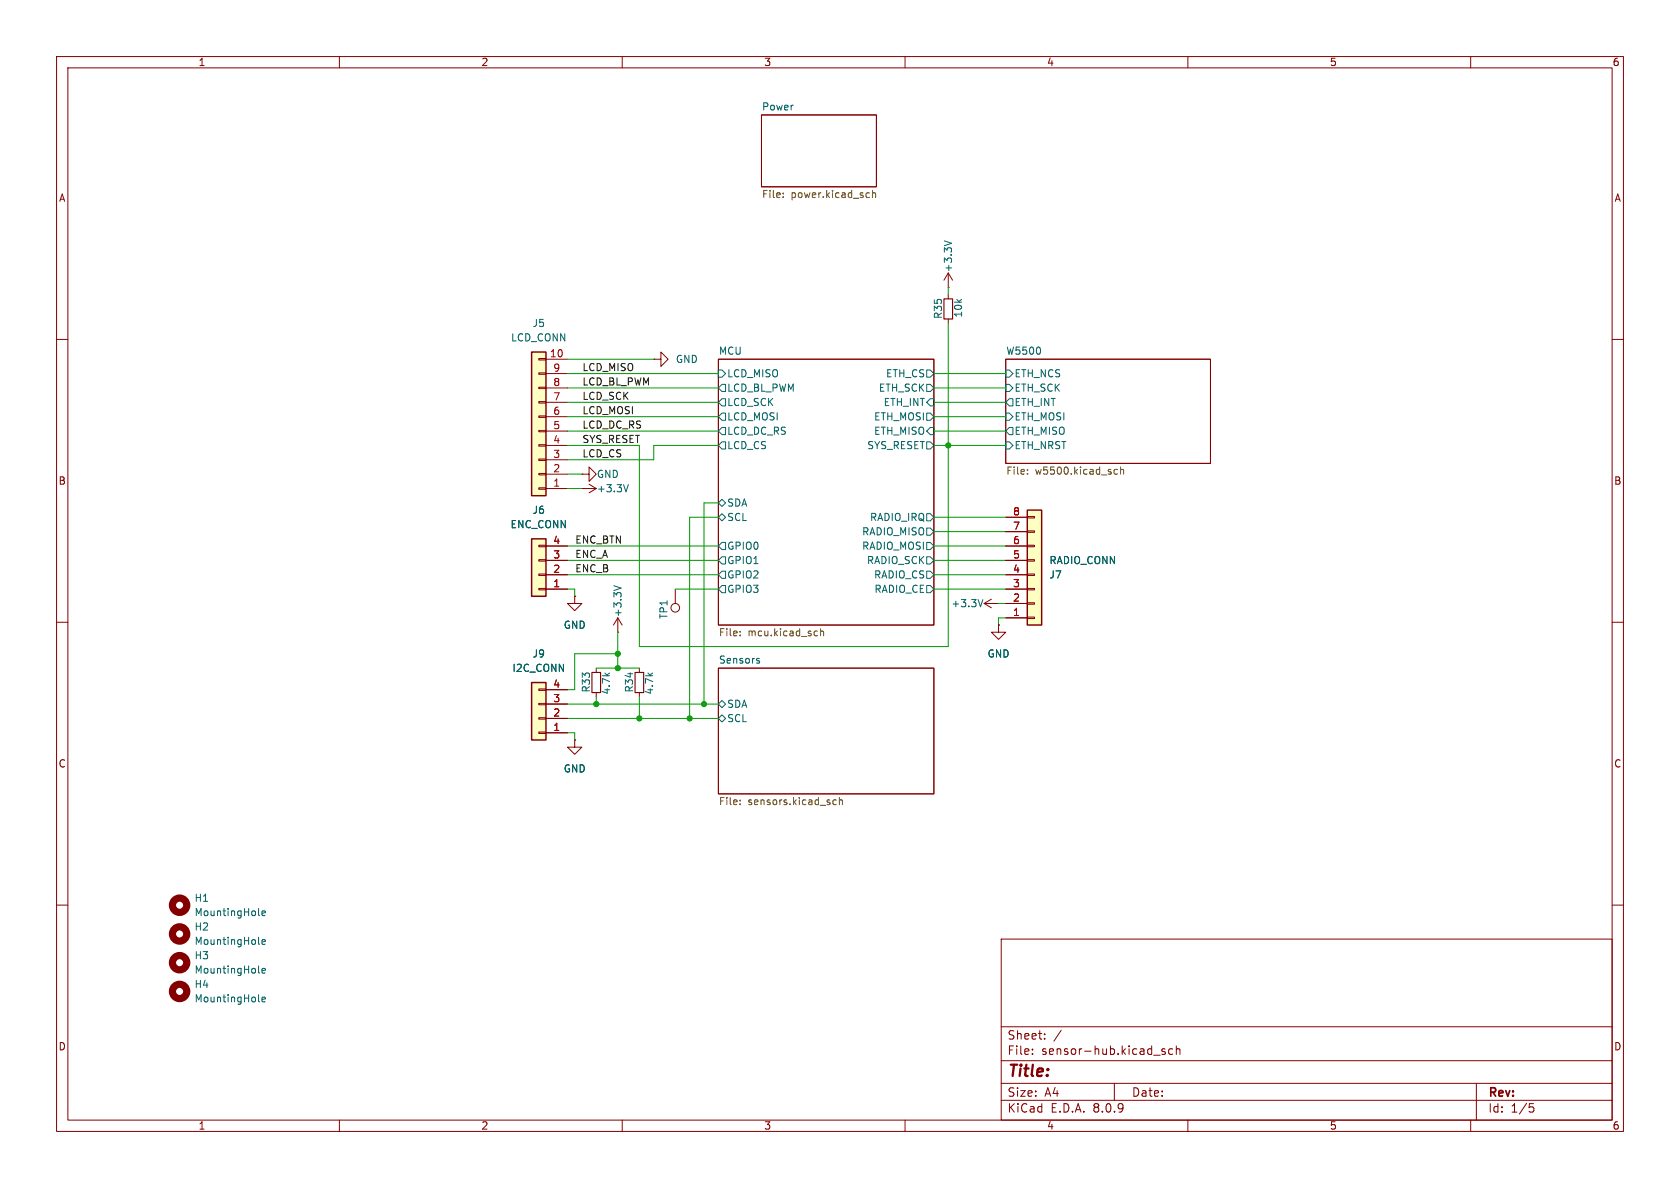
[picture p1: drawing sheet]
<svg xmlns="http://www.w3.org/2000/svg" width="297mm" height="210mm" viewBox="0 0 297 210" stroke-linecap="round" stroke-linejoin="round" font-family="sans-serif">
<g fill="none" stroke="#840000" stroke-width=".18">
<path d="M10 10h277v190h-277zM12 12h273v186h-273zM60 10v2M110 10v2M160 10v2M210 10v2M260 10v2M134.6 20.3h20.3v12.7h-20.3zM10 60h2M127 63.5h38.1v47h-38.1zM177.8 63.5h36.2v18.4h-36.2zM285 60h2"/>
<path d="M10 110h2M127 118.1h38.1v22.2h-38.1zM176.5 110.5v1.3h1.3l-1.3 1.2-1.2-1.2h1.2M176.5 110.5h.1M285 110h2M10 160h2M177 166h108v32h-108zM285 160h2M60 198v2M110 198v2M160 198v2M177 194.5h108"/>
<path d="M177 191.5h108M177 187.5h108M177 181.5h108M182.5 186.3v.1M182.5 185.5v.1M184.7 183.6v.1M184.7 182.8v.1M187.6 182.1l-1.3 2M197 191.5v3M204 186.5h1.1M206 185.5l-.4-.1-.2 .2 .1 .2 .5 .2v.3h-.6M207.3 185.5l-.4-.1-.3 .3v.4l.1 .2h.6"/>
<path d="M208 185.5l.2-.1 .3 .1 .1 .9M208 184.9v1.5M210 198v2M260 198v2M261 191.5v6.5M270.4 195.1h.7M270.5 195.7h.4l.3 .3-.2 .5-.5 .1"/>
</g>
<g fill="none" stroke="#006464" stroke-width=".18">
<path d="M127 65.4h.6l.7 .6-.7 .7h-.6zM127.6 73h.7v1.3h-.7l-.6-.6zM127.6 78.1h.7v1.3h-.7l-.6-.7zM127.6 75.6h.7v1.2h-.7l-.6-.6zM127.6 70.5h.7v1.3h-.7l-.6-.7zM127.6 67.9h.7v1.3h-.7l-.6-.6zM163.8 73h.7l.6 .7-.6 .6h-.7zM163.8 78.1h.7l.6 .6-.6 .7h-.7zM163.8 67.9h.7l.6 .7-.6 .6h-.7zM163.8 65.4h.7l.6 .6-.6 .7h-.7zM164.5 70.5h.6v1.3h-.6l-.7-.7zM164.5 75.6h.6v1.2h-.6l-.7-.6z"/>
<path d="M177.8 65.4h.6l.7 .6-.7 .7h-.6zM177.8 67.9h.6l.7 .7-.7 .6h-.6zM177.8 71.1l.6-.6h.7v1.3h-.7zM177.8 73h.6l.7 .7-.7 .6h-.6zM177.8 76.2l.6-.6h.7v1.2h-.7zM177.8 78.1h.6l.7 .6-.7 .7h-.6zM127 88.9l.6-.6 .7 .6-.7 .6zM127.6 95.9h.7v1.3h-.7l-.6-.7zM127.6 98.4h.7v1.3h-.7l-.6-.6zM127.6 90.8l.7 .6-.7 .7-.6-.7zM163.8 90.8h.7l.6 .6-.6 .7h-.7zM163.8 98.4h.7l.6 .7-.6 .6h-.7z"/>
<path d="M163.8 93.3h.7l.6 .7-.6 .6h-.7zM163.8 95.9h.7l.6 .6-.6 .7h-.7zM127.6 103.5h.7v1.3h-.7l-.6-.7zM127.6 101h.7v1.2h-.7l-.6-.6zM133.9 116.8l.3 .1 .1 .2-.2 .1h-.2M133.9 116.4h.3M163.8 101h.7l.6 .6-.6 .6h-.7zM163.8 103.5h.7l.6 .6-.6 .7h-.7zM127 124.5l.6-.7 .7 .7-.7 .6zM127 127l.6-.6 .7 .6-.7 .6z"/>
</g>
<g fill="none" stroke="#725600" stroke-width=".18">
<path d="M138.5 34.8v.1M138.5 34.1v.2M153.3 34.1h.4M153.7 34.9h-.4M154.3 34.2l.1-.1h.3l.1 .8M154.3 33.7v1.2M181.6 83.7v.1M181.6 83v.2M197.1 83.8h.5M197.1 83h.5M198.1 83.1l.2-.1h.3v.8M198.1 82.6v1.2"/>
<path d="M130.8 112.3v.1M130.8 111.6v.1M144.4 111.6h.1M144.5 112.3l-.1 .1M145.1 111.1v1.3M145.1 111.7l.1-.1h.3l.1 .8M130.8 141.5v.1M130.8 142.1v.1M147.2 142l.3 .2h.3M147.8 141.5l-.3-.1-.3 .2M148.4 141.5l.2-.1 .3 .1v.7M148.4 141v1.2"/>
</g>
<path d="M181.6 90.2h2.5v20.3h-2.5z" fill="#ffffc2"/>
<g fill="none" stroke="#840000" stroke-width=".18">
<path d="M102.9 83.8h1.2v-1.2l1.3 1.2-1.3 1.3v-1.3M102.9 83.8h.1M177.8 99.1h3.8M177.8 96.5h3.8M177.8 94h3.8M177.8 91.4h3.8M181.6 91.3h1.3v.3h-1.3zM181.6 93.9h1.3v.2h-1.3zM181.6 96.4h1.3v.2h-1.3zM181.6 98.9h1.3v.3h-1.3zM101.6 105.4v1.3h1.3l-1.3 1.3-1.3-1.3h1.3M101.6 105.4h.1"/>
<path d="M119.4 104.1v2.6M177.8 109.2h3.8M177.8 106.7h3.8M177.8 104.1h3.8M177.8 101.6h3.8M181.6 101.5h1.3v.2h-1.3zM181.6 104h1.3v.3h-1.3zM181.6 106.6h1.3v.2h-1.3zM181.6 109.1h1.3v.2h-1.3zM101.6 130.8v1.3h1.3l-1.3 1.3-1.3-1.3h1.3M101.6 130.8h.1"/>
<circle cx="119.4" cy="107.4" r=".76"/>
</g>
<path d="M181.6 90.2h2.5v20.3h-2.5z" fill="none" stroke="#840000" stroke-width=".25"/>
<path d="M94 62.2h2.5v25.4h-2.5z" fill="#ffffc2"/>
<g fill="none" stroke="#840000" stroke-width=".18">
<path d="M167.6 50.8h.1M167.6 48.3l-.7 1.2M167.6 48.3v2.5M167.6 48.3l.8 1.2M95.2 63.4h1.3v.2h-1.3zM95.2 65.9h1.3v.3h-1.3zM95.2 68.5h1.3v.2h-1.3zM95.2 71h1.3v.2h-1.3zM95.2 73.5h1.3v.3h-1.3zM95.2 76.1h1.3v.2h-1.3zM95.2 78.6h1.3v.3h-1.3zM96.5 63.5h3.8"/>
<path d="M96.5 78.7h3.8M96.5 76.2h3.8M96.5 73.7h3.8M96.5 71.1h3.8M96.5 68.6h3.8M96.5 66h3.8M115.6 63.5h1.2v-1.3l1.3 1.3-1.3 1.3v-1.3M115.6 63.5h.1M95.2 81.2h1.3v.2h-1.3zM95.2 83.7h1.3v.2h-1.3zM95.2 86.2h1.3v.3h-1.3zM96.5 86.4h3.8"/>
<path d="M96.5 83.8h3.8M96.5 81.3h3.8M102.9 86.4h.1M102.9 86.4h2.5M104.1 85.6l1.3 .8M105.4 86.4l-1.3 .7M109.2 111.8h.1M109.2 109.2l-.7 1.3M109.2 109.2v2.6M109.2 109.2l.8 1.3M113 118.1v.8M113 122.4v.8"/>
</g>
<path d="M94 62.2h2.5v25.4h-2.5z" fill="none" stroke="#840000" stroke-width=".25"/>
<path d="M166.9 42.6l1.3 .4M111.1 85.7l-.4 1.2M108.5 103.5l1.3 .5" fill="none" stroke="#006464" stroke-width=".18"/>
<path d="M112.3 118.9h1.5v3.5h-1.5z" fill="none" stroke="#840000" stroke-width=".2"/>
<path d="M94 120.7h2.5v10.1h-2.5z" fill="#ffffc2"/>
<path d="M167.6 52.1v.7M167.6 56.4v.8M105.4 118.1v.8M95.2 121.8h1.3v.2h-1.3zM95.2 124.3h1.3v.3h-1.3zM95.2 126.9h1.3v.2h-1.3zM95.2 129.4h1.3v.3h-1.3zM96.5 129.5h3.8M96.5 127h3.8M96.5 124.5h3.8M96.5 121.9h3.8M105.4 122.4v.8" fill="none" stroke="#840000" stroke-width=".18"/>
<path d="M94 120.7h2.5v10.1h-2.5z" fill="none" stroke="#840000" stroke-width=".25"/>
<path d="M166.9 52.8h1.5v3.6h-1.5zM104.6 118.9h1.6v3.5h-1.6z" fill="none" stroke="#840000" stroke-width=".2"/>
<g fill="none" stroke="#840000" stroke-width="1.3">
<circle cx="31.7" cy="160" r="1.27"/>
<circle cx="31.7" cy="175.3" r="1.27"/>
<circle cx="31.7" cy="170.2" r="1.27"/>
<circle cx="31.7" cy="165.1" r="1.27"/>
</g>
<path d="M45.7 171.8l.2 .2M45.7 176.9l.2 .2M45.7 161.7l.2 .2M45.7 166.8l.2 .1M46.3 171.6l.6-.1v-.3h-.4l-.2 .2 .1 .6h.5M46.3 161.4l.6-.1v-.2l-.4-.1-.2 .2 .1 .6h.5M46.3 166.5l.6-.1v-.2l-.4-.1-.2 .2 .1 .6h.5M46.3 176.7l.6-.1v-.3h-.4l-.2 .1 .1 .6h.5" fill="none" stroke="#006464" stroke-width=".18"/>
<path d="M94 95.3h2.5v10.1h-2.5z" fill="#ffffc2"/>
<g fill="none" stroke="#840000" stroke-width=".18">
<path d="M95.2 96.4h1.3v.2h-1.3zM95.2 98.9h1.3v.3h-1.3zM96.5 99.1h3.8M96.5 96.5h3.8M177.8 99.1h3.8M177.8 96.5h3.8M177.8 94h3.8M177.8 91.4h3.8M95.2 101.5h1.3v.2h-1.3zM95.2 104h1.3v.3h-1.3zM96.5 104.1h3.8M96.5 101.6h3.8"/>
<path d="M101.6 105.4h.1M174 106.7l1.3 .7M174 106.7h2.5M175.3 105.9l-1.3 .8M176.5 106.7h.1M176.5 110.5h.1M177.8 104.1h3.8M177.8 101.6h3.8M177.8 106.7h3.8M177.8 109.2h3.8M96.5 129.5h3.8M96.5 127h3.8"/>
<path d="M96.5 124.5h3.8M96.5 121.9h3.8M101.6 130.8h.1"/>
</g>
<path d="M94 95.3h2.5v10.1h-2.5z" fill="none" stroke="#840000" stroke-width=".25"/>
<path d="M173.8 106l-.5 1.3" fill="none" stroke="#006464" stroke-width=".18"/>
<g fill="none" stroke="#009600" stroke-width=".18">
<path d="M167.6 57.2v57.1h-54.6v-35.6h-12.7M167.6 50.8v1.3M100.3 71.1h26.7M100.3 68.6h26.7M100.3 66h26.7M100.3 76.2h26.7M100.3 73.7h26.7M100.3 63.5h15.3M127 78.7h-11.4v2.6h-15.3M165.1 71.1h12.7M165.1 68.6h12.7M165.1 66h12.7"/>
<path d="M165.1 76.2h12.7M165.1 73.7h12.7M165.1 78.7h12.7M100.3 96.5h26.7M100.3 99.1h26.7M100.3 86.4h2.6M100.3 83.8h2.6M127 91.4h-5.1v35.6M127 88.9h-2.5v35.6M165.1 96.5h12.7M165.1 94h12.7M165.1 91.4h12.7"/>
<path d="M165.1 99.1h12.7M100.3 104.1h1.3v1.3M100.3 101.6h26.7M105.4 118.1h7.6M109.2 111.8v6.3M109.2 115.6h-7.6v6.3h-1.3M119.4 104.1h7.6M165.1 104.1h12.7M165.1 101.6h12.7M176.5 106.7h1.3M177.8 109.2h-1.3v1.3M100.3 127h26.7"/>
<path d="M100.3 129.5h1.3v1.3M100.3 124.5h26.7M105.4 123.2v1.3M113 123.2v3.8"/>
</g>
<g fill="#009600" stroke="#009600" stroke-width=".18">
<circle cx="167.6" cy="78.7" r=".46"/>
<circle cx="105.4" cy="124.5" r=".46"/>
<circle cx="113" cy="127" r=".46"/>
<circle cx="121.9" cy="127" r=".46"/>
<circle cx="109.2" cy="118.1" r=".46"/>
<circle cx="109.2" cy="115.6" r=".46"/>
<circle cx="124.5" cy="124.5" r=".46"/>
</g>
<text font-size="2.8" fill="#840000" x="178" y="190.9">Title:</text>
<g font-size="2.1" fill="#840000">
<text x="178" y="184">Sheet:</text>
<text x="178" y="186.7">File:</text>
<text x="184.1" y="186.7">sensor-hub.kicad_sch</text>
<text x="178" y="196.9">KiCad</text>
<text x="178" y="194.1">Size:</text>
<text x="184.7" y="194.1">A4</text>
<text x="185.7" y="196.9">E.D.A.</text>
<text x="193.3" y="196.9">8.0.9</text>
<text x="200" y="194.1">Date:</text>
<text x="263" y="194.3">Rev:</text>
<text x="263" y="196.9">Id:</text>
<text x="267.1" y="196.9">1/5</text>
</g>
<g font-size="1.8" fill="#840000">
<text x="35" y="11.9">1</text>
<text x="85" y="11.9">2</text>
<text x="135" y="11.9">3</text>
<text x="185" y="11.9">4</text>
<text x="235" y="11.9">5</text>
<text x="285" y="11.9">6</text>
<text x="10.3" y="35.9">A</text>
<text x="285.3" y="35.9">A</text>
<text x="10.3" y="85.9">B</text>
<text x="285.3" y="85.9">B</text>
<text x="10.3" y="135.9">C</text>
<text x="285.3" y="135.9">C</text>
<text x="10.3" y="185.9">D</text>
<text x="285.3" y="185.9">D</text>
<text x="35" y="199.9">1</text>
<text x="85" y="199.9">2</text>
<text x="135" y="199.9">3</text>
<text x="185" y="199.9">4</text>
<text x="235" y="199.9">5</text>
<text x="285" y="199.9">6</text>
</g>
<g font-size="1.8" fill="#006464">
<text x="134.6" y="19.6">Power</text>
<text x="168.5" y="48.3" transform="rotate(-90 168.5 48.3)">+3.3V</text>
<text x="94.1" y="58">J5</text>
<text x="166.7" y="56.5" transform="rotate(-90 166.7 56.5)">R35</text>
<text x="170.3" y="56.2" transform="rotate(-90 170.3 56.2)">10k</text>
<text x="90.2" y="60.6">LCD_CONN</text>
<text x="119.4" y="64.4">GND</text>
<text x="127" y="62.8">MCU</text>
<text x="177.8" y="62.8">W5500</text>
<text x="128.5" y="66.9">LCD_MISO</text>
<text x="128.5" y="72">LCD_SCK</text>
<text x="128.5" y="69.4">LCD_BL_PWM</text>
<text x="155.3" y="69.4">ETH_SCK</text>
<text x="156.1" y="72">ETH_INT</text>
<text x="156.5" y="66.9">ETH_CS</text>
<text x="179.3" y="66.9">ETH_NCS</text>
<text x="179.3" y="69.4">ETH_SCK</text>
<text x="179.3" y="72">ETH_INT</text>
<text x="128.5" y="74.5">LCD_MOSI</text>
<text x="128.5" y="77.1">LCD_DC_RS</text>
<text x="154.4" y="74.5">ETH_MOSI</text>
<text x="154.4" y="77.1">ETH_MISO</text>
<text x="179.3" y="74.5">ETH_MOSI</text>
<text x="179.3" y="77.1">ETH_MISO</text>
<text x="128.5" y="79.6">LCD_CS</text>
<text x="153.2" y="79.6">SYS_RESET</text>
<text x="179.3" y="79.6">ETH_NRST</text>
<text x="105.4" y="84.7">GND</text>
<text x="105.4" y="87.2">+3.3V</text>
<text x="128.5" y="89.8">SDA</text>
<text x="90.2" y="93.6">ENC_CONN</text>
<text x="94.1" y="91">J6</text>
<text x="128.5" y="92.3">SCL</text>
<text x="152.3" y="94.8">RADIO_MISO</text>
<text x="153.7" y="92.3">RADIO_IRQ</text>
<text x="128.5" y="97.4">GPIO0</text>
<text x="128.5" y="99.9">GPIO1</text>
<text x="152.3" y="97.4">RADIO_MOSI</text>
<text x="153.2" y="99.9">RADIO_SCK</text>
<text x="185.4" y="99.9">RADIO_CONN</text>
<text x="128.5" y="105">GPIO3</text>
<text x="128.5" y="102.5">GPIO2</text>
<text x="154.4" y="102.5">RADIO_CS</text>
<text x="154.5" y="105">RADIO_CE</text>
<text x="168.1" y="107.5">+3.3V</text>
<text x="185.4" y="102.5">J7</text>
<text x="99.6" y="111.4">GND</text>
<text x="110.1" y="109.2" transform="rotate(-90 110.1 109.2)">+3.3V</text>
<text x="118.2" y="109.5" transform="rotate(-90 118.2 109.5)">TP1</text>
<text x="90.5" y="119">I2C_CONN</text>
<text x="94.1" y="116.4">J9</text>
<text x="127" y="117.4">Sensors</text>
<text x="174.5" y="116.4">GND</text>
<text x="104.5" y="122.5" transform="rotate(-90 104.5 122.5)">R33</text>
<text x="108.1" y="122.9" transform="rotate(-90 108.1 122.9)">4.7k</text>
<text x="112.1" y="122.5" transform="rotate(-90 112.1 122.5)">R34</text>
<text x="115.7" y="122.9" transform="rotate(-90 115.7 122.9)">4.7k</text>
<text x="128.5" y="125.3">SDA</text>
<text x="128.5" y="127.9">SCL</text>
<text x="99.6" y="136.8">GND</text>
<text x="34.3" y="159.6">H1</text>
<text x="34.3" y="162.2">MountingHole</text>
<text x="34.3" y="164.7">H2</text>
<text x="34.3" y="167.2">MountingHole</text>
<text x="34.3" y="169.8">H3</text>
<text x="34.3" y="172.3">MountingHole</text>
<text x="34.3" y="174.9">H4</text>
<text x="34.3" y="177.4">MountingHole</text>
</g>
<g font-size="1.8" fill="#725600">
<text x="134.6" y="35.3">File:</text>
<text x="139.8" y="35.3">power.kicad_sch</text>
<text x="177.8" y="84.2">File:</text>
<text x="183" y="84.2">w5500.kicad_sch</text>
<text x="127" y="112.8">File:</text>
<text x="132.2" y="112.8">mcu.kicad_sch</text>
<text x="127" y="142.6">File:</text>
<text x="132.2" y="142.6">sensors.kicad_sch</text>
</g>
<g font-size="1.8" fill="#a90000">
<text x="97.1" y="63.2">10</text>
<text x="97.7" y="65.8">9</text>
<text x="97.7" y="70.9">7</text>
<text x="97.7" y="68.3">8</text>
<text x="97.7" y="75.9">5</text>
<text x="97.7" y="73.4">6</text>
<text x="97.7" y="83.6">2</text>
<text x="97.7" y="81">3</text>
<text x="97.7" y="78.5">4</text>
<text x="97.7" y="86.1">1</text>
<text x="179" y="93.7">7</text>
<text x="179" y="91.2">8</text>
<text x="97.7" y="101.3">2</text>
<text x="97.7" y="98.8">3</text>
<text x="97.7" y="96.3">4</text>
<text x="179" y="101.3">4</text>
<text x="179" y="98.8">5</text>
<text x="179" y="96.3">6</text>
<text x="97.7" y="103.9">1</text>
<text x="179" y="106.4">2</text>
<text x="179" y="103.9">3</text>
<text x="179" y="109">1</text>
<text x="97.7" y="124.2">3</text>
<text x="97.7" y="121.7">4</text>
<text x="97.7" y="129.3">1</text>
<text x="97.7" y="126.7">2</text>
</g>
<g font-size="1.8" fill="#0f0f0f">
<text x="102.9" y="65.7">LCD_MISO</text>
<text x="102.9" y="68.2">LCD_BL_PWM</text>
<text x="102.9" y="70.8">LCD_SCK</text>
<text x="102.9" y="75.9">LCD_DC_RS</text>
<text x="102.9" y="73.3">LCD_MOSI</text>
<text x="102.9" y="78.4">SYS_RESET</text>
<text x="102.9" y="80.9">LCD_CS</text>
<text x="101.6" y="98.7">ENC_A</text>
<text x="101.6" y="96.2">ENC_BTN</text>
<text x="101.6" y="101.3">ENC_B</text>
</g>
</svg>
